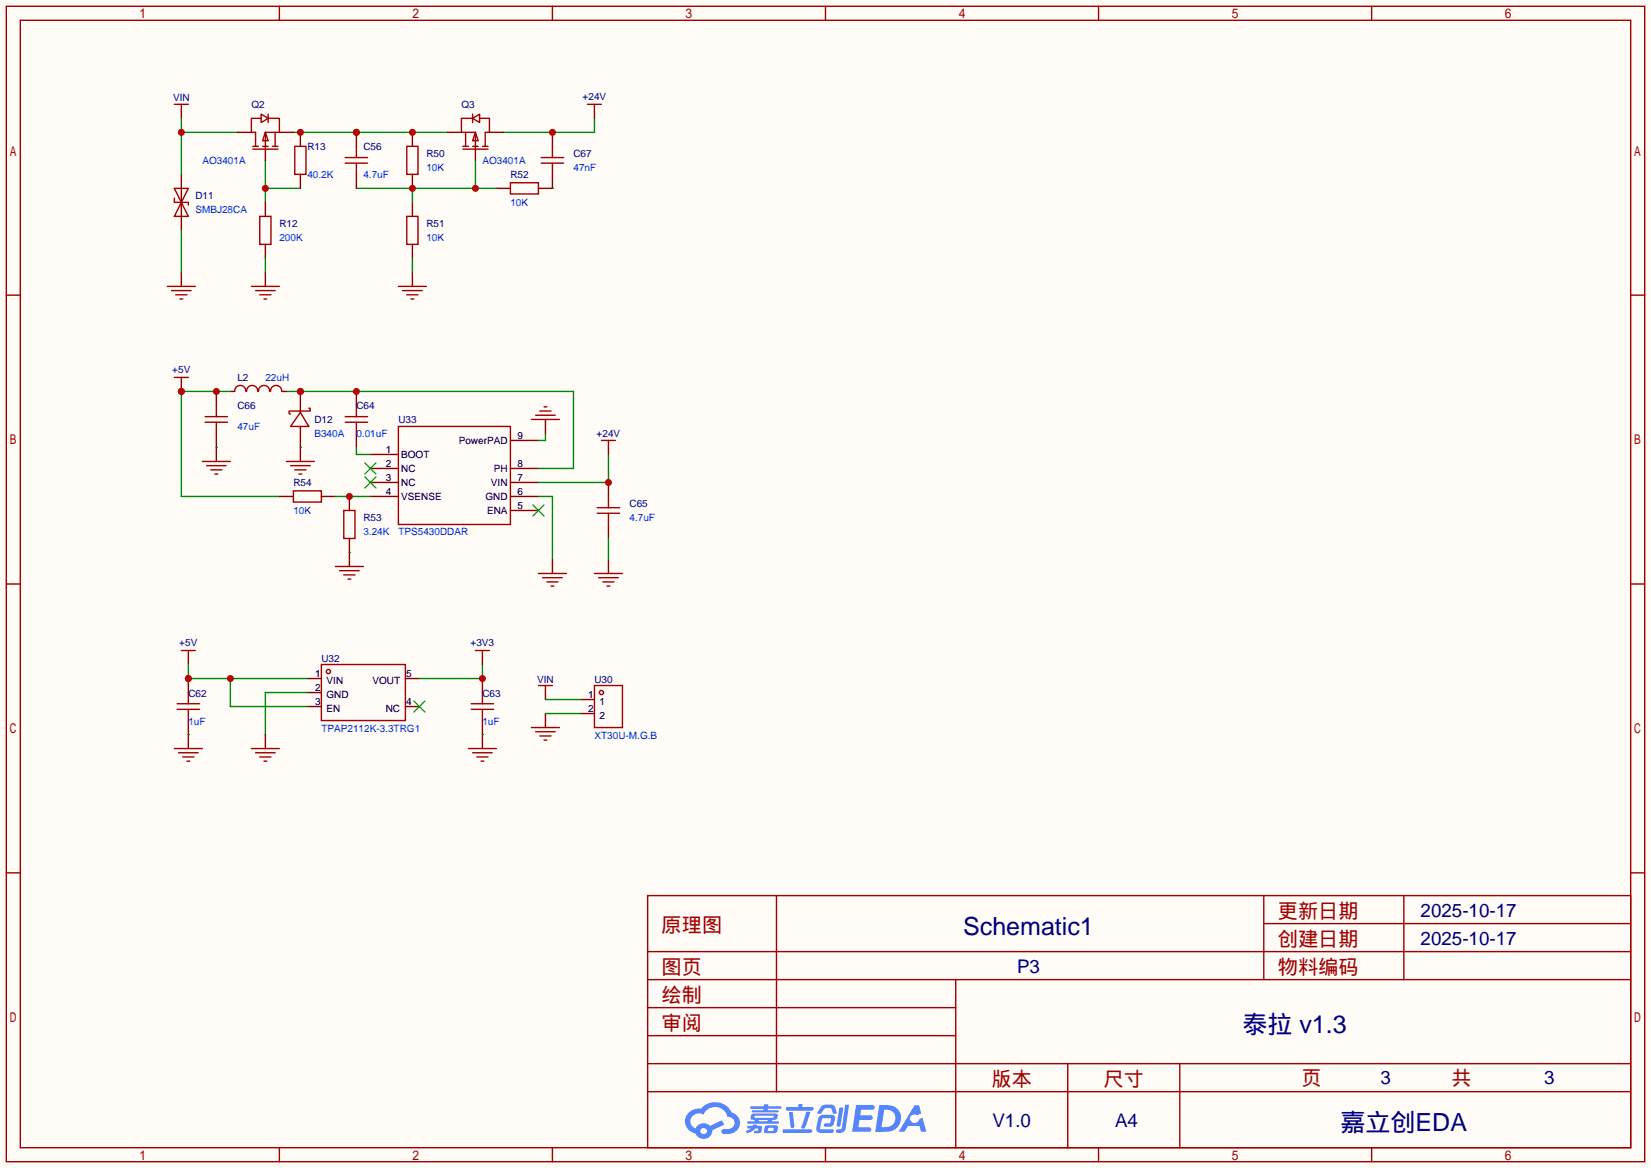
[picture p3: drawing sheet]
<svg xmlns="http://www.w3.org/2000/svg" width="299mm" height="212mm" viewBox="0 0 299 212" stroke-linecap="round" stroke-linejoin="round" font-family="sans-serif">
<path d="M0 0h299.5v211.8h-299.5z" fill="#fffcf7"/>
<g fill="none" stroke="#a10000" stroke-width=".25">
<path d="M1.1 1.1h297.2v209.6h-297.2zM3.7 3.7h292.1v204.5h-292.1zM50.7 1.1v2.6M100.2 1.1v2.6M149.7 1.1v2.6M199.3 1.1v2.6M248.8 1.1v2.6M1.1 53.5h2.6M295.8 53.5h2.5M1.1 105.9h2.6M295.8 105.9h2.5M1.1 158.3h2.6"/>
<path d="M295.8 158.3h2.5M117.5 162.4h178.3v45.8h-178.3zM117.5 177.7h178.3M117.5 172.6h178.3M140.8 162.4v35.6M173.4 177.7v30.5M229.2 162.4v15.3M229.2 167.5h66.6M254.6 162.4v15.3M117.5 182.8h55.9M117.5 198h178.3M117.5 192.9h178.3"/>
<path d="M117.5 187.8h55.9M193.7 192.9v15.3M214 192.9v15.3M50.7 208.2v2.5M100.2 208.2v2.5M149.7 208.2v2.5M199.3 208.2v2.5M248.8 208.2v2.5"/>
</g>
<g fill="#5487ff">
<path d="M155.3 200.4h2.1a.97 .97 0 0 1 1.3 .4 .53 .53 0 0 1-.7 .5h-1.8l-.2 1h1.9a.43 .43 0 0 1 .4 .5 .43 .43 0 0 1-.5 .3h-1.9l-.2 1.3h1.7a.45 .45 0 0 1 .6 .2 .45 .45 0 0 1-.2 .6l-3.2 .1z"/>
<path d="M165.9 200.5h.8l.4 1.4-.7 .4a.82 .82 0 0 0-1.2 .1 .82 .82 0 0 0 .1 1.1 .82 .82 0 0 0 1.2 0l.2-.5 .6-.3 .7 2.5h-.9l-.3-1h-2.1l-.6 1h-1.1z"/>
<path d="M152.2 200.9h.8l-.5 3.2a.36 .36 0 0 1-.4 .3 .36 .36 0 0 1-.3-.4z"/>
<path d="M153.3 200.4h.7l-.6 4.3a1.13 1.13 0 0 1-1.8 .6l.2-.4 .7-.1 .2-.2z"/>
<path d="M149 200.7l.6-.4h1a.77 .77 0 0 1 .9 .6l.3 .9-.2 .2h-.5l-.4-1h-.9a1.3 1.3 0 0 0-.8 .9l-.6 .1-.2-.2z"/>
<path d="M148.6 202.5l.5-.3h1.7a.66 .66 0 0 1 .6 .9l-.1 .4a.81 .81 0 0 1-.9 .9h-.7a.32 .32 0 0 1-.3-.4 .32 .32 0 0 1 .4-.3h.7l.3-.9-1.7 .1-.3 1.9h2.1a.32 .32 0 0 1 .4 .4 .32 .32 0 0 1-.4 .3l-2.3-.1-.5-.3v-.5z"/>
<path d="M142 204.8h5a.33 .33 0 0 1 .3 .4 .33 .33 0 0 1-.3 .3h-4.9l-.2-.2z"/>
<path d="M146.3 201.6h.7l-1 2.9a.36 .36 0 0 1-.4 .2 .36 .36 0 0 1-.3-.3z"/>
<path d="M143.1 201.7h.7l.3 2.6a.34 .34 0 0 1-.3 .3 .34 .34 0 0 1-.4-.2z"/>
<path d="M142.6 200.8h2.2l.1-.4 .1-.2h.6l-.1 .6h1.8a.32 .32 0 0 1 .3 .3 .32 .32 0 0 1-.4 .3h-4.5l-.1-.1z"/>
<path d="M135.6 204.2h.9l.1-.2 .7-.1-.1 .3h.9a.82 .82 0 0 1-.6 1.3h-.7v-.4l.7-.1v-.3h-.5l-.5 .4-1 .4-.2-.4 1-.4h-.8z"/>
<path d="M136.1 200.6h2.5v-.3h.8l-.1 .3h2.2l.2 .3-.2 .2h-2.3v.3h1.8l.2 .2-.2 .2h-4.5l-.2-.2 .1-.2h2l.1-.3h-2.3l-.1-.2z"/>
<path d="M159.5 200.4l-.7 4.9h1.6a2.47 2.47 0 0 0 2.9-1.7 2.47 2.47 0 0 0-1.4-3zM160.4 201.3a1.61 1.61 0 0 1 2 1.4 1.61 1.61 0 0 1-1.8 1.7h-.7z"/>
<path d="M136.3 202.2a.55 .55 0 0 0-.2 .7 .55 .55 0 0 0 .7 .2l.1 .3h-1.3v.4h5.5l.2-.2-.2-.2h-1.2l.2-.3a.7 .7 0 0 0 .8-.2 .7 .7 0 0 0 0-.9h-4.1zM136.9 202.4h3.3l.2 .1-.2 .2h-3.2l-.2-.1zM137.6 203.1h1.7l-.2 .3h-1.4z"/>
<path d="M138.8 204.3a1.05 1.05 0 0 0-.1 1.2 2.91 2.91 0 0 0 2.2-.2 .98 .98 0 0 0 0-1.2h-1.6zM139.4 204.6l.8-.1 .1 .1v.3l-.2 .2h-.8z"/>
<path d="M125 201.7a2.23 2.23 0 0 0-.7 2.3 2.23 2.23 0 0 0 1.8 1.6 1.58 1.58 0 0 0 1.8 .9 1.58 1.58 0 0 0 1.3-1.5l2.2-1-.5-.8-2.1 1a1.65 1.65 0 0 0-2.6 .5 1.45 1.45 0 0 1-.8-2 1.45 1.45 0 0 1 2-.7l.2 .1a2.3 2.3 0 0 1 2.3-1.3 2.3 2.3 0 0 1 2.1 1.7 1.12 1.12 0 0 1 1.2 1.1 1.12 1.12 0 0 1-1.1 1.2h-.7a.45 .45 0 0 0-.6 .3 .45 .45 0 0 0 .5 .6 2.26 2.26 0 0 0 2.9-2.5 2.04 2.04 0 0 0-1.5-1.4 3.3 3.3 0 0 0-5.5-.7l-1.2 .1zM127.1 205.2a.57 .57 0 0 1 1.1 0 .57 .57 0 0 1-1.1 0z"/>
</g>
<path d="M32.9 20.2v1.3M32.9 31.6v10.2" fill="none" stroke="#870000" stroke-width=".25"/>
<path d="M31.6 18.9h2.6M32.9 18.9v1.3M31.6 34.2h2.6l-1.3 2.5zM31.6 35.9v.8h2.6v.5M32.9 36.7l1.3 2.5h-2.6z" fill="none" stroke="#a10000" stroke-width=".25"/>
<path d="M32.9 21.5v10.1M32.9 24h10.2" fill="none" stroke="#008700" stroke-width=".25"/>
<circle cx="32.9" cy="24" r=".63" fill="#c00"/>
<path d="M32.9 49.4v2.5" fill="none" stroke="#870000" stroke-width=".25"/>
<path d="M30.4 51.9h5M31.1 52.7h3.6M31.9 53.5h2M32.6 54.2h.5" fill="none" stroke="#a10000" stroke-width=".25"/>
<path d="M48.1 29.1v7.6M48.1 34.2h6.4M32.9 41.8v7.6" fill="none" stroke="#008700" stroke-width=".25"/>
<circle cx="48.1" cy="34.2" r=".63" fill="#c00"/>
<path d="M47.1 39.2h2v5.1h-2zM53.5 26.5h2v5.1h-2zM73.8 26.5h2v5.1h-2zM73.8 39.2h2v5.1h-2zM92.6 33.1h5.1v2.1h-5.1z" fill="none" stroke="#a10000" stroke-width=".25"/>
<path d="M48.1 36.7v2.5M54.5 24v2.5M54.5 31.6v2.6M74.8 24v2.5M74.8 31.6v2.6M74.8 36.7v2.5M90 34.2h2.6M97.7 34.2h2.5M48.1 44.3v2.6M74.8 44.3v2.6" fill="none" stroke="#870000" stroke-width=".25"/>
<path d="M64.6 34.2h25.4M74.8 34.2v2.5M86.2 29.1v5.1" fill="none" stroke="#008700" stroke-width=".25"/>
<g fill="#c00">
<circle cx="74.8" cy="34.2" r=".63"/>
<circle cx="86.2" cy="34.2" r=".63"/>
</g>
<path d="M48.1 49.4v2.5M74.8 49.4v2.5" fill="none" stroke="#870000" stroke-width=".25"/>
<path d="M45.6 51.9h5.1M46.4 52.7h3.5M47.1 53.5h2M47.9 54.2h.5M72.3 51.9h5M73 52.7h3.6M73.8 53.5h2M74.5 54.2h.6" fill="none" stroke="#a10000" stroke-width=".25"/>
<path d="M53.2 24h28M107.8 21.5v2.5h-16.5M48.1 46.9v2.5M74.8 46.9v2.5" fill="none" stroke="#008700" stroke-width=".25"/>
<g fill="#c00">
<circle cx="54.5" cy="24" r=".63"/>
<circle cx="64.6" cy="24" r=".63"/>
<circle cx="74.8" cy="24" r=".63"/>
</g>
<path d="M62.6 29.6h4.1M62.6 28.6h4.1M64.6 26.5v2.1" fill="none" stroke="#a10000" stroke-width=".25"/>
<path d="M64.6 24v2.5M64.6 31.6v2.6" fill="none" stroke="#870000" stroke-width=".25"/>
<circle cx="64.6" cy="24" r=".63" fill="#c00"/>
<g fill="none" stroke="#a10000" stroke-width=".25">
<path d="M106.6 18.9h2.5M107.8 18.9v1.3M64.6 29.6v2M32.9 118h2.5M34.2 118v1.3M58.3 120.5h15.2v10.2h-15.2zM96.4 132h5.1M97.2 132.7h3.5M97.7 124.3h2.5M97.9 133.5h2M98.7 134.2h.5M98.9 124.3v1.3"/>
<path d="M107.8 124.3h5.1v7.7h-5.1z"/>
<circle cx="59.6" cy="121.8" r=".38"/>
<circle cx="109.1" cy="125.6" r=".38"/>
</g>
<path d="M107.8 20.2v1.3M34.2 119.3v1.2M55.8 123.1h2.5M55.8 128.1h2.5M55.8 125.6h2.5M73.5 123.1h2.6M73.5 128.1h2.6M98.9 125.6v1.3M98.9 129.4v2.6M105.3 126.9h2.5M105.3 129.4h2.5" fill="none" stroke="#870000" stroke-width=".25"/>
<path d="M34.2 120.5v2.6h21.6M41.8 123.1v5h14M98.9 126.9h6.4M98.9 129.4h6.4" fill="none" stroke="#008700" stroke-width=".25"/>
<path d="M75.1 127.1l2 2.1M77.1 127.1l-2 2.1" fill="none" stroke="#3c3" stroke-width=".25"/>
<g fill="#c00">
<circle cx="34.2" cy="123.1" r=".63"/>
<circle cx="41.8" cy="123.1" r=".63"/>
</g>
<path d="M34.2 123.1v2.5M34.2 130.7v2.5" fill="none" stroke="#870000" stroke-width=".25"/>
<circle cx="34.2" cy="123.1" r=".63" fill="#c00"/>
<path d="M31.6 135.8h5.1M32.1 128.7h4.1M32.1 127.6h4.1M32.4 136.5h3.5M33.1 137.3h2.1M33.9 138h.5M34.2 125.6v2M34.2 128.7v2M45.6 135.8h5.1M46.4 136.5h3.5M47.1 137.3h2M47.9 138h.5" fill="none" stroke="#a10000" stroke-width=".25"/>
<path d="M34.2 133.2v2.6M48.1 133.2v2.6M87.5 123.1v2.5M87.5 130.7v2.5" fill="none" stroke="#870000" stroke-width=".25"/>
<path d="M34.2 133.2h.1M55.8 125.6h-7.7v7.6M87.5 120.5v2.6h-11.4" fill="none" stroke="#008700" stroke-width=".25"/>
<circle cx="87.5" cy="123.1" r=".63" fill="#c00"/>
<g fill="none" stroke="#a10000" stroke-width=".25">
<path d="M62.6 76.6h4.1M62.6 75.6h4.1M64.6 73.5v2.1M64.6 76.6v2M72.3 77.3h20.3v17.8h-20.3zM96.4 76.1h5.1M97.2 75.3h3.5M97.9 74.5h2M98.7 73.8h.5M86.2 118h2.6M87.5 118v1.3M97.7 104h5"/>
<path d="M98.4 104.8h3.6M99.2 105.5h2M99.9 106.3h.6M85 135.8h5M85.5 128.7h4M85.5 127.6h4M85.7 136.5h3.6M86.5 137.3h2M87.2 138h.6M87.5 125.6v2M87.5 128.7v2"/>
</g>
<g fill="none" stroke="#870000" stroke-width=".25">
<path d="M64.6 71v2.5M64.6 78.6v2.6M92.6 79.9h5.1M98.9 76.1v2.5M67.2 82.4h5.1M67.2 85h5.1M67.2 87.5h5.1M67.2 90h5.1M92.6 85h5.1M92.6 87.5h5.1M92.6 90h5.1M92.6 92.6h5.1"/>
<path d="M87.5 119.3v1.2M100.2 101.5v2.5M87.5 133.2v2.6"/>
</g>
<path d="M51.9 71h52.1v14h-6.3M98.9 78.6v1.3h-1.2M97.7 90h2.5v11.5M87.5 133.2h.1" fill="none" stroke="#008700" stroke-width=".25"/>
<path d="M66.2 83.9l2 2.1M66.2 86.5l2 2M68.2 83.9l-2 2.1M68.2 86.5l-2 2M96.6 91.6l2.1 2M98.7 91.6l-2.1 2" fill="none" stroke="#3c3" stroke-width=".25"/>
<g fill="#c00">
<circle cx="64.6" cy="71" r=".63"/>
<circle cx="54.5" cy="71" r=".63"/>
</g>
<path d="M64.6 81.2v1.2h2.6M110.4 82.4v5.1h-12.7" fill="none" stroke="#008700" stroke-width=".25"/>
<path d="M108.3 93.1h4.1M108.3 92.1h4.1M110.4 90v2.1" fill="none" stroke="#a10000" stroke-width=".25"/>
<path d="M110.4 87.5v2.5M110.4 95.1v2.6" fill="none" stroke="#870000" stroke-width=".25"/>
<circle cx="110.4" cy="87.5" r=".63" fill="#c00"/>
<path d="M109.1 79.9h2.5M110.4 79.9v1.3M110.4 93.1v2M107.8 104h5.1M108.6 104.8h3.5M109.3 105.5h2.1M110.1 106.3h.5" fill="none" stroke="#a10000" stroke-width=".25"/>
<path d="M54.5 71v3.8M54.5 77.3v3.9M110.4 81.2v1.2M110.4 101.5v2.5" fill="none" stroke="#870000" stroke-width=".25"/>
<path d="M110.4 97.7v3.8" fill="none" stroke="#008700" stroke-width=".25"/>
<circle cx="54.5" cy="71" r=".63" fill="#c00"/>
<g fill="none" stroke="#a10000" stroke-width=".25">
<path d="M37.2 75.6h4.1M37.2 76.6h4.1M39.2 73.5v2.1M39.2 76.6v2M42.6 71a1.01 1.01 0 0 1 1-1.1 1.01 1.01 0 0 1 1 1.1M44.7 71a1.01 1.01 0 0 1 1-1.1 1.01 1.01 0 0 1 1.1 1.1M46.9 71a1.01 1.01 0 0 1 1-1.1 1.01 1.01 0 0 1 1 1.1M49.1 71a1.01 1.01 0 0 1 1-1.1 1.01 1.01 0 0 1 1 1.1M54.5 74.8l1.5 2.5h-3.3zM56 74h.3v.5h-3.8v.6h.2M51.9 83.7h5.1M52.7 84.5h3.6"/>
<path d="M53.5 85.2h2M54.2 86h.5"/>
</g>
<path d="M39.2 71v2.5M39.2 78.6v2.6M41.8 71h.7M51.2 71h.7M54.5 81.2v2.5" fill="none" stroke="#870000" stroke-width=".25"/>
<path d="M41.8 71h-8.9v19h17.8M54.5 81.2h.1" fill="none" stroke="#008700" stroke-width=".25"/>
<g fill="#c00">
<circle cx="39.2" cy="71" r=".63"/>
<circle cx="32.9" cy="71" r=".63"/>
</g>
<path d="M32.9 69.7v1.3M39.2 81.2v2.5" fill="none" stroke="#870000" stroke-width=".25"/>
<path d="M36.7 83.7h5.1M37.5 84.5h3.5M38.2 85.2h2.1M39 86h.5" fill="none" stroke="#a10000" stroke-width=".25"/>
<path d="M39.2 81.2h.1" fill="none" stroke="#008700" stroke-width=".25"/>
<circle cx="32.9" cy="71" r=".63" fill="#c00"/>
<path d="M31.6 68.5h2.6M32.9 68.5v1.2M53.2 89h5.1v2.1h-5.1zM62.4 92.6h2v5.1h-2z" fill="none" stroke="#a10000" stroke-width=".25"/>
<path d="M50.7 90h2.5M58.3 90h2.5M63.4 90v2.6M63.4 97.7v2.5" fill="none" stroke="#870000" stroke-width=".25"/>
<path d="M60.8 90h6.4" fill="none" stroke="#008700" stroke-width=".25"/>
<circle cx="63.4" cy="90" r=".63" fill="#c00"/>
<path d="M100.2 24v2.5M100.2 31.6v2.6M63.4 100.2v2.5" fill="none" stroke="#870000" stroke-width=".25"/>
<path d="M60.8 102.7h5.1M61.6 103.5h3.6M62.4 104.3h2M63.1 105h.5" fill="none" stroke="#a10000" stroke-width=".25"/>
<path d="M63.4 100.2h.1" fill="none" stroke="#008700" stroke-width=".25"/>
<circle cx="100.2" cy="24" r=".63" fill="#c00"/>
<g fill="none" stroke="#a10000" stroke-width=".25">
<path d="M45.8 27.1h4.6M45.8 26.5h1.1M47.4 20.7l1.2 .8-1.2 .7zM47.4 21.5h-1.8v2.5h.8v2.5M47.6 26.5h1M48.1 24l.5 1.5h-1zM48.6 21.5h2.1v2.5h-2.6v2.5M48.6 20.7v1.5M49.4 26.5h1M49.9 24v2.5M83.9 27.1h4.6M83.9 26.5h1.1"/>
<path d="M84.5 24v2.5M85.7 21.5l1.3-.8v1.5zM85.7 21.5h-2v2.5h2.5v2.5M85.7 20.7v1.5M85.7 26.5h1M86.2 24l.5 1.5h-1zM87 21.5h1.8v2.5h-.8v2.5M87.5 26.5h1M98.2 29.6h4M98.2 28.6h4M100.2 26.5v2.1M100.2 29.6v2"/>
</g>
<path d="M100.2 34.2h.1" fill="none" stroke="#008700" stroke-width=".25"/>
<path d="M43.1 24h2.5M48.1 26.5v2.6M50.7 24h2.5M81.2 24h2.5M86.2 26.5v2.6M88.8 24h2.5" fill="none" stroke="#870000" stroke-width=".25"/>
<g font-size="4.5" fill="#000080">
<text x="174.7" y="169.5">Schematic1</text>
<text x="225.4" y="187.3">泰拉 v1.3</text>
<text x="243.2" y="205.1">嘉立创EDA</text>
</g>
<g font-size="3.7" fill="#a00000">
<text x="231.8" y="166.5">更新日期</text>
<text x="120" y="169">原理图</text>
<text x="231.8" y="171.6">创建日期</text>
<text x="120" y="176.6">图页</text>
<text x="231.8" y="176.6">物料编码</text>
<text x="120" y="181.7">绘制</text>
<text x="120" y="186.8">审阅</text>
<text x="179.9" y="197">版本</text>
<text x="200.2" y="197">尺寸</text>
<text x="236.1" y="196.7">页</text>
<text x="263.3" y="196.7">共</text>
</g>
<g font-size="3.4" fill="#000080">
<text x="257.7" y="166.3">2025-10-17</text>
<text x="257.7" y="171.4">2025-10-17</text>
<text x="184.5" y="176.5">P3</text>
<text x="250.4" y="196.6">3</text>
<text x="280.1" y="196.6">3</text>
<text x="180" y="204.4">V1.0</text>
<text x="202.3" y="204.4">A4</text>
</g>
<g font-size="1.8" fill="#000080">
<text x="31.4" y="18.4">VIN</text>
<text x="45.6" y="19.6">Q2</text>
<text x="83.7" y="19.6">Q3</text>
<text x="105.7" y="18.1">+24V</text>
<text x="55.8" y="27.3">R13</text>
<text x="65.9" y="27.3">C56</text>
<text x="77.3" y="28.5">R50</text>
<text x="104" y="28.5">C67</text>
<text x="92.6" y="32.3">R52</text>
<text x="35.4" y="36.2">D11</text>
<text x="50.7" y="41.2">R12</text>
<text x="77.3" y="41.2">R51</text>
<text x="31.3" y="67.7">+5V</text>
<text x="43.1" y="69.2">L2</text>
<text x="43.1" y="74.3">C66</text>
<text x="57" y="76.8">D12</text>
<text x="64.6" y="74.3">C64</text>
<text x="72.3" y="76.8">U33</text>
<text x="108.2" y="79.3">+24V</text>
<text x="53.2" y="88.2">R54</text>
<text x="65.9" y="94.6">R53</text>
<text x="114.2" y="92">C65</text>
<text x="32.5" y="117.2">+5V</text>
<text x="58.3" y="120">U32</text>
<text x="85.4" y="117.2">+3V3</text>
<text x="97.4" y="123.8">VIN</text>
<text x="107.8" y="123.8">U30</text>
<text x="34.2" y="126.3">C62</text>
<text x="87.5" y="126.3">C63</text>
</g>
<g font-size="1.8" fill="#00f">
<text x="36.7" y="29.8">AO3401A</text>
<text x="87.5" y="29.8">AO3401A</text>
<text x="55.8" y="32.3">40.2K</text>
<text x="65.9" y="32.3">4.7uF</text>
<text x="77.3" y="31.1">10K</text>
<text x="104" y="31.1">47nF</text>
<text x="35.4" y="38.7">SMBJ28CA</text>
<text x="92.6" y="37.4">10K</text>
<text x="50.7" y="43.8">200K</text>
<text x="77.3" y="43.8">10K</text>
<text x="48.1" y="69.2">22uH</text>
<text x="43.1" y="78.1">47uF</text>
<text x="57" y="79.3">B340A</text>
<text x="64.6" y="79.3">0.01uF</text>
<text x="53.2" y="93.3">10K</text>
<text x="114.2" y="94.6">4.7uF</text>
<text x="65.9" y="97.1">3.24K</text>
<text x="72.3" y="97.1">TPS5430DDAR</text>
<text x="34.2" y="131.4">1uF</text>
<text x="87.5" y="131.4">1uF</text>
<text x="58.3" y="132.7">TPAP2112K-3.3TRG1</text>
<text x="107.8" y="133.9">XT30U-M.G.B</text>
</g>
<g font-size="1.8">
<text x="70" y="82.1">1</text>
<text x="72.8" y="83.1">BOOT</text>
<text x="83.2" y="80.6">PowerPAD</text>
<text x="93.9" y="79.6">9</text>
<text x="70" y="84.7">2</text>
<text x="70" y="87.2">3</text>
<text x="70" y="89.7">4</text>
<text x="72.8" y="85.7">NC</text>
<text x="72.8" y="88.2">NC</text>
<text x="89.1" y="88.2">VIN</text>
<text x="89.6" y="85.7">PH</text>
<text x="93.9" y="89.7">6</text>
<text x="93.9" y="87.2">7</text>
<text x="93.9" y="84.7">8</text>
<text x="72.8" y="90.7">VSENSE</text>
<text x="88" y="90.7">GND</text>
<text x="88.3" y="93.3">ENA</text>
<text x="93.9" y="92.3">5</text>
<text x="57.2" y="125.3">2</text>
<text x="57.2" y="122.8">1</text>
<text x="59.2" y="124">VIN</text>
<text x="67.6" y="124">VOUT</text>
<text x="73.7" y="122.8">5</text>
<text x="57.2" y="127.8">3</text>
<text x="59.2" y="129.1">EN</text>
<text x="59.2" y="126.6">GND</text>
<text x="70" y="129.1">NC</text>
<text x="73.7" y="127.8">4</text>
<text x="106.7" y="126.6">1</text>
<text x="106.7" y="129.1">2</text>
<text x="108.8" y="127.8">1</text>
<text x="108.8" y="130.4">2</text>
</g>
</svg>
